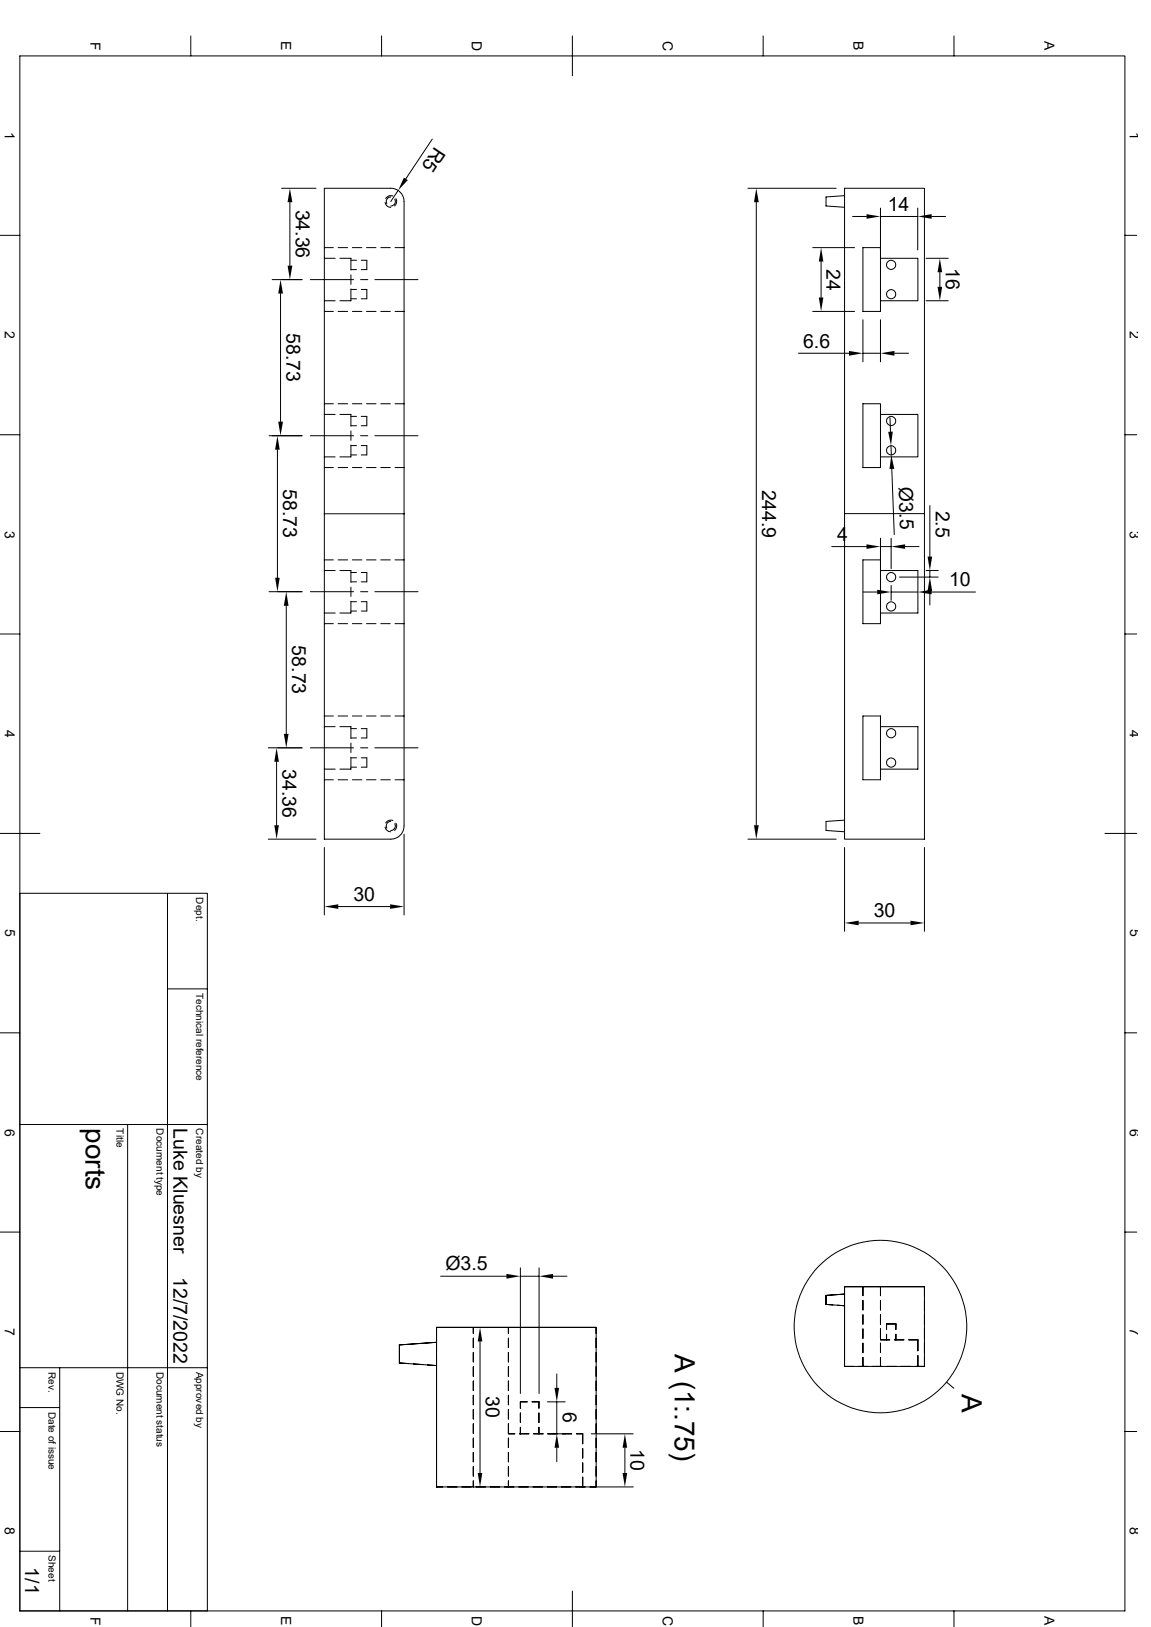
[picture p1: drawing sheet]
<svg xmlns="http://www.w3.org/2000/svg" width="297mm" height="420mm" viewBox="0 0 297 420" stroke-linecap="round" stroke-linejoin="round" font-family="sans-serif">
<g fill="none" stroke="#000" stroke-width=".26">
<path d="M5.1 14.4h285.2v401.4h-285.2zM49.2 9.3v5.1M98.5 9.3v5.1M147.7 9.3v10.3M196.9 9.3v5.1M246.2 9.3v5.1M111.5 35.9l-6.8 10.2M72.6 48.6h8.9M74.8 52.2v16.4M99.4 52.3a1.59 1.59 0 0 0 1.4 1.2M100.8 50.8a1.19 1.19 0 0 0-1 1.8M101.4 50.6a1.5 1.5 0 0 0-1.9 .7"/>
<path d="M101.9 51.4a1.16 1.16 0 0 1-1.1 1.8M102.2 51.3a1.47 1.47 0 0 1-.4 1.9M102.7 49.1l-1.9 2.9M193 48.6h22.8M195.2 52.2v160.8M217.9 48.6h20.6v84h-20.6zM217.9 50.5l-4.8 .3v2.4l4.8 .3M220 55.9h3.6M227.2 53.7v10.8M227.2 55.9h9.6M236.8 53.7v10.8M240.4 55.9h3.6"/>
<path d="M0 60.7h5.1M72.4 75.8v33M77.9 72.2h-7.7M80.1 72.2h11.1M83.7 63.9h2.3M83.7 77.6h2.8M83.7 66.7h2.8M87.2 63.9h2.5M87.7 66.7h2.9v3M90.6 71v2.4M90.6 74.6v3h-2.9M90.6 74.7h1.4"/>
<path d="M90.6 77.1h1.4M90.6 67.2h1.4M90.6 69.6h1.4M90.9 63.9h2.5M93 72.2h1.9M93.2 74.7h1.5v2.4h-1.5M93.2 67.2h1.5v2.4h-1.5M94.6 63.9h2.4M96.7 72.2h11.2M98.3 63.9h2.4M101.9 63.9h2.4M209.7 63.9h10.8"/>
<path d="M211.9 67.5v9.3M222.7 63.9h4.5v2.8h9.7v10.9h-9.7v2.8h-4.5zM227.2 66.7v10.9M239 77.6h5.7M239 66.7h5.7M242.5 70.3v3.7M290.3 60.7h3M83.7 80.4h2.3M87.2 80.4h2.5M90.9 80.4h2.5M94.6 80.4h2.4M98.3 80.4h2.4"/>
<path d="M101.9 80.4h2.4M206 91.2h13.1M209.7 80.4h10.8M222.7 82.5v10.9M222.7 91.2h4.5M227.2 82.5v10.9M230.8 91.2h3.6M0 112.2h5.1M69.4 112.5h8.5M71.6 116.1v33M80.1 112.5h11.1M83.7 104.2h2.3"/>
<path d="M83.7 117.9h2.8M83.7 107h2.8M87.2 104.2h2.5M87.7 107h2.9v3M90.6 111.3v2.4M90.6 114.9v3h-2.9M90.6 107.5h1.4M90.6 109.9h1.4M90.6 115h1.4M90.6 117.4h1.4M90.9 104.2h2.5M93 112.5h1.9"/>
<path d="M93.2 107.5h1.5v2.4h-1.5M93.2 115h1.5v2.4h-1.5M94.6 104.2h2.4M96.7 112.5h11.2M98.3 104.2h2.4M101.9 104.2h2.4M222.7 104.2h4.5v2.8h9.7v10.9h-9.7v2.8h-4.5zM227.2 107v10.9M229.7 107.8l.1 3.6M229.9 115l.1 2.4M290.3 112.2h3M83.7 132.6h20.6v-80.6a3.5 3.5 0 0 0-3.5-3.4h-17.1v168h17.1a3.5 3.5 0 0 0 3.5-3.4v-80.6"/>
<path d="M83.7 120.7h2.3M87.2 120.7h2.5M90.9 120.7h2.5M94.6 120.7h2.4M98.3 120.7h2.4M101.9 120.7h2.4M218 132.6l-.1 84h20.6v-84M227.2 138.9v8.4M230 138.9v7.9M230.1 121l.7 17M239.9 130.5v13.2M69.4 152.7h8.5"/>
<path d="M73.9 156.4v33M80.1 152.7h11.1M83.7 158.2h2.8M83.7 144.5h2.3M83.7 147.3h2.8M87.2 144.5h2.5M87.7 147.3h2.9v3M90.6 155.2v3h-2.9M90.6 151.6v2.4M90.6 155.3h1.4M90.6 157.7h1.4M90.6 147.8h1.4"/>
<path d="M90.6 150.2h1.4M90.9 144.5h2.5M93 152.7h1.9M93.2 155.3h1.5v2.4h-1.5M93.2 147.8h1.5v2.4h-1.5M94.6 144.5h2.4M96.7 152.7h11.2M98.3 144.5h2.4M101.9 144.5h2.4M214.6 141.1h9M222.8 152.8h3.6M227.2 147.3h9.7v10.9h-9.7z"/>
<path d="M227.2 144.5h-4.5v16.5h4.5v-2.8M227.2 141.1h2.8M230 151.1v3.9M230 152.8h6.8M232.1 149h10M233.6 141.1h3.6M239 147.3h3.1M239.9 147.3v1.7M239.9 152.6v3.6M240.4 152.8h11.3M0 163.7h5.1M83.7 161h2.3"/>
<path d="M87.2 161h2.5M90.9 161h2.5M94.6 161h2.4M98.3 161h2.4M101.9 161h2.4M290.3 163.7h3M69.2 193h8.7M71.4 196.6v16.4M80.1 193h11.1M83.7 198.5h2.8M83.7 184.8h2.3M83.7 187.6h2.8"/>
<path d="M87.2 184.8h2.5M87.7 187.6h2.9v3M90.6 195.5v3h-2.9M90.6 191.8v2.5M90.6 188.1h1.4M90.6 190.5h1.4M90.6 195.6h1.4M90.6 198h1.4M90.9 184.8h2.5M93 193h1.9M93.2 188.1h1.5v2.4h-1.5M93.2 195.6h1.5v2.4h-1.5"/>
<path d="M94.6 184.8h2.4M96.7 193h11.2M98.3 184.8h2.4M101.9 184.8h2.4M227.2 187.6h9.7v10.9h-9.7zM227.2 187.6v-2.8h-4.5v16.5h4.5v-2.8M0 215.1h10.3M69.2 216.6h12.3M83.7 201.3h2.3M83.7 218.8v17.4M87.2 201.3h2.5M90.9 201.3h2.5"/>
<path d="M94.6 201.3h2.4M98.3 201.3h2.4M99.4 213.5a1.59 1.59 0 0 0 1.4 1.2M100.8 212a1.17 1.17 0 0 0-1 1.8M101.4 211.8a1.54 1.54 0 0 0-1.9 .6M101.9 212.6a1.16 1.16 0 0 1-1.1 1.8M101.9 201.3h2.4M102.2 212.5a1.47 1.47 0 0 1-.4 1.9M104.3 215.3v20.9M193 216.6h22.8M217.9 211.7l-4.8 .3v2.4l4.8 .3M217.9 218.8v21.6"/>
<path d="M238.5 218.8v21.6M285.1 215.1h8.2M5.1 230.6h48.4v185.2M43.2 230.6v185.2M87.3 234h13.4M221.6 238.3h13.3M43.2 255.3h10.3M0 266.6h5.1M290.3 266.6h3M5.1 290.3h48.4M32.9 290.3v125.5M0 318.1h5.1"/>
<path d="M290.3 318.1h3M113.7 329.4h17M134.3 327.3v32.4M134.3 329.4h4.8M139.1 327.3v32.4M142.7 329.4h3.6M213.1 336.7h.1M213.1 336.7l4.8 .4M217.9 334.1l-4.8 .3v2.3M222.7 332.1v2.4M222.7 335.7v2.5M222.7 339.4v2.4"/>
<path d="M227.2 332.1v2.4M227.2 335.7v2.5M227.2 339.4v2.4M238.5 332.1h-20.6v2M238.5 332.1v20.6h-20.6v-18.6M238.5 332.1v2.4M238.5 335.7v2.5M238.5 339.4v2.4M238.6 332.1h-20.7v3.5M5.1 353.1h48.4M15.4 353.1v62.7M103.1 347.2v4.6"/>
<path d="M103.1 351.8l9.5 .7M106.6 352.1l2.5 .2M112.6 346.5l-9.6 .7 .1 4.6M112.6 346.5v2.4M122.1 342.6v1.6M122.1 345.4v2.5M122.1 349.1v2.5M122.1 352.8v2.5M122.1 356.5v2.4M123.9 346.3v33.9M131.2 342.6v1.6M131.2 345.4v2.5"/>
<path d="M131.2 349.1v2.5M131.2 352.8v2.5M131.2 356.5v2.4M143.7 354.7v3.6M153.8 344.2v-1.6h-41.2v3.9M153.8 345.4v2.5M153.8 349.1v2.5M153.8 352.8v2.5M153.8 356.5v2.4M222.7 343v2.5M222.7 346.7v2.5M222.7 350.4v2.3"/>
<path d="M227.2 343v2.5M227.2 346.7v2.5M227.2 350.4v2.3M227.2 345.9h2.4M228.8 343.2v-1.4h2.4v1.4M228.8 344.4v1.5M230.8 345.9h2.5M231.2 344.4v1.5M234.5 345.9h2.4v2.8M236.9 349.9v2.8M238.5 350.4v2.3h-2.3M238.5 343v2.5"/>
<path d="M238.5 346.7v2.5M244.3 356.8l1.8 1.6M0 369.5h5.1M5.1 363.3h10.3M122.1 360.2v2.4M122.1 363.9v2.4M122.1 367.5v2.5M122.1 371.2v2.5M122.1 374.9v2.5M122.1 378.6v2.4M131.2 370.1h1.6M131.2 360.2v2.4"/>
<path d="M131.2 363.9v2.4M131.2 367.5v2.5M131.2 371.2v2.5M131.2 374.9v2.5M131.2 378.6v2.4M134 370.1h2.5M134.3 364.7v2.5M134.3 368.4v1.7M136.1 361.9h-1.8v1.6M137.3 361.9h1.8v1.6M137.7 370.1h2.5M139.1 364.7v2.5"/>
<path d="M139.1 368.4v1.7M141.3 361.9h4.5M143.7 361.9v8.2M143.7 373.7v3.6M147.5 370.1h-6.2M148.8 370.1h1.6v2.6M150.4 373.9v2.5M150.4 377.6v2.5M152.6 370.1h10.8M153.8 360.2v2.4M153.8 363.9v2.4M153.8 367.5v2.5"/>
<path d="M153.8 371.2v2.5M153.8 374.9v2.5M153.8 378.6v2.4M161.2 373.7v6.5M290.3 369.5h3M122.1 382.3v1.5M131.2 382.3v1.5M150.4 381.3v2.5M153.8 382.3v1.5h-1.6M153.8 383.8v-41.2h-41.2v41.2h50.8M5.1 400.4h10.3M49.2 415.8v4.1"/>
<path d="M98.5 415.8v4.1M147.7 410.7v9.2M196.9 415.8v4.1M246.2 415.8v4.1"/>
<circle cx="229.9" cy="75.9" r="1.18"/>
<circle cx="229.9" cy="68.4" r="1.18"/>
<circle cx="229.9" cy="116.2" r="1.18"/>
<circle cx="229.9" cy="108.7" r="1.18"/>
<circle cx="229.9" cy="156.5" r="1.18"/>
<circle cx="229.9" cy="149" r="1.18"/>
<circle cx="229.9" cy="189.3" r="1.18"/>
<circle cx="229.9" cy="196.9" r="1.18"/>
<circle cx="227.2" cy="342.4" r="22.3"/>
</g>
<g fill="#000">
<path d="M74.8 48.6l.6 3.6h-1.2zM104.2 45.8l1 .7-2.5 2.6zM195.2 48.6l.6 3.6h-1.2zM223.6 55.3l3.6 .6-3.6 .6zM236.8 55.9l3.6-.6v1.2zM72.4 72.2l.6 3.6h-1.2zM74.2 68.6h1.2l-.6 3.6zM211.3 76.8h1.2l-.6 3.6zM211.9 63.9l.6 3.6h-1.2zM242.5 66.7l.6 3.6h-1.2zM241.9 74h1.2l-.6 3.6zM219.1 90.6l3.6 .6-3.6 .6z"/>
<path d="M227.2 91.2l3.6-.6v1.2zM71.6 112.5l.6 3.6h-1.2zM71.8 108.8h1.2l-.6 3.7zM229.2 111.5l1.2-.1-.5 3.6zM230 117.4l.8 3.6-1.3 .1zM71 149.1h1.2l-.6 3.6zM73.9 152.7l.6 3.7h-1.3zM223.6 140.5l3.6 .6-3.6 .6zM226.4 152.2l3.6 .6-3.6 .6zM230 141.1l3.6-.6v1.2zM236.8 152.8l3.6-.6v1.2zM239.9 149l.6 3.6h-1.1z"/>
<path d="M239.4 143.7h1.1l-.6 3.6zM71.4 193l.6 3.6h-1.2zM73.2 189.4h1.3l-.6 3.6zM70.8 213h1.2l-.6 3.6zM194.6 213h1.2l-.6 3.6zM83.7 234l3.6-.6v1.2zM100.7 233.4l3.6 .6-3.6 .6zM217.9 238.3l3.7-.6v1.1zM234.9 237.7l3.6 .6-3.6 .5zM130.7 328.8l3.6 .6-3.6 .7zM139.1 329.4l3.6-.6v1.3zM123.9 342.6l.6 3.7h-1.2z"/>
<path d="M143.1 358.3h1.2l-.6 3.6zM143.7 370.1l.6 3.6h-1.2zM161.2 370.1l.6 3.6h-1.1zM123.3 380.2h1.2l-.6 3.6zM160.7 380.2h1.1l-.6 3.6z"/>
</g>
<g font-size="7.2">
<text x="22.1" y="291.3" transform="rotate(90 22.1 291.3)">ports</text>
<text x="174.2" y="349.6" transform="rotate(90 174.2 349.6)">A (1:.75)</text>
<text x="248.2" y="359.9" transform="rotate(90 248.2 359.9)">A</text>
</g>
<g font-size="5">
<text x="112.2" y="37.6" transform="rotate(124 112.2 37.6)">R5</text>
<text x="76.3" y="54.1" transform="rotate(90 76.3 54.1)">34.36</text>
<text x="229.1" y="54.4">14</text>
<text x="213.3" y="69.4" transform="rotate(90 213.3 69.4)">24</text>
<text x="244" y="69.2" transform="rotate(90 244 69.2)">16</text>
<text x="73.9" y="86" transform="rotate(90 73.9 86)">58.73</text>
<text x="207.3" y="89.7">6.6</text>
<text x="231.9" y="125.8" transform="rotate(88 231.9 125.8)">Ø3.5</text>
<text x="73.1" y="126.3" transform="rotate(90 73.1 126.3)">58.73</text>
<text x="196.7" y="126.4" transform="rotate(90 196.7 126.4)">244.9</text>
<text x="241.5" y="131.8" transform="rotate(90 241.5 131.8)">2.5</text>
<text x="216" y="139.7">4</text>
<text x="244.9" y="151.3">10</text>
<text x="75.4" y="166.6" transform="rotate(90 75.4 166.6)">58.73</text>
<text x="72.9" y="198.5" transform="rotate(90 72.9 198.5)">34.36</text>
<text x="91.2" y="232.5">30</text>
<text x="225.5" y="236.7">30</text>
<text x="44.7" y="291.3" transform="rotate(90 44.7 291.3)">Luke Kluesner</text>
<text x="44.7" y="329.6" transform="rotate(90 44.7 329.6)">12/7/2022</text>
<text x="114.9" y="327.9">Ø3.5</text>
<text x="125.4" y="360.5" transform="rotate(90 125.4 360.5)">30</text>
<text x="145.2" y="364.6" transform="rotate(90 145.2 364.6)">6</text>
<text x="162.7" y="374" transform="rotate(90 162.7 374)">10</text>
<text x="6.5" y="404.6" transform="rotate(90 6.5 404.6)">1/1</text>
</g>
<g font-size="3.6">
<text x="23.3" y="10.8" transform="rotate(90 23.3 10.8)">F</text>
<text x="72.6" y="10.7" transform="rotate(90 72.6 10.7)">E</text>
<text x="121.8" y="10.5" transform="rotate(90 121.8 10.5)">D</text>
<text x="171" y="10.5" transform="rotate(90 171 10.5)">C</text>
<text x="220.3" y="10.7" transform="rotate(90 220.3 10.7)">B</text>
<text x="269.5" y="10.7" transform="rotate(90 269.5 10.7)">A</text>
<text x="1.3" y="34" transform="rotate(90 1.3 34)">1</text>
<text x="291.6" y="34" transform="rotate(90 291.6 34)">1</text>
<text x="1.3" y="85.5" transform="rotate(90 1.3 85.5)">2</text>
<text x="291.6" y="85.5" transform="rotate(90 291.6 85.5)">2</text>
<text x="1.3" y="136.9" transform="rotate(90 1.3 136.9)">3</text>
<text x="291.6" y="136.9" transform="rotate(90 291.6 136.9)">3</text>
<text x="1.3" y="188.4" transform="rotate(90 1.3 188.4)">4</text>
<text x="291.6" y="188.4" transform="rotate(90 291.6 188.4)">4</text>
<text x="1.3" y="239.9" transform="rotate(90 1.3 239.9)">5</text>
<text x="291.6" y="239.9" transform="rotate(90 291.6 239.9)">5</text>
<text x="1.3" y="291.3" transform="rotate(90 1.3 291.3)">6</text>
<text x="291.6" y="291.3" transform="rotate(90 291.6 291.3)">6</text>
<text x="1.3" y="342.8" transform="rotate(90 1.3 342.8)">7</text>
<text x="291.6" y="342.8" transform="rotate(90 291.6 342.8)">7</text>
<text x="1.3" y="394.3" transform="rotate(90 1.3 394.3)">8</text>
<text x="291.6" y="394.3" transform="rotate(90 291.6 394.3)">8</text>
<text x="23.3" y="417.3" transform="rotate(90 23.3 417.3)">F</text>
<text x="72.6" y="417.2" transform="rotate(90 72.6 417.2)">E</text>
<text x="121.8" y="417.1" transform="rotate(90 121.8 417.1)">D</text>
<text x="171" y="417.1" transform="rotate(90 171 417.1)">C</text>
<text x="220.3" y="417.2" transform="rotate(90 220.3 417.2)">B</text>
<text x="269.5" y="417.2" transform="rotate(90 269.5 417.2)">A</text>
</g>
<g font-size="2.6">
<text x="50.6" y="231.6" transform="rotate(90 50.6 231.6)">Dept.</text>
<text x="50.6" y="256.3" transform="rotate(90 50.6 256.3)">Technical reference</text>
<text x="30.1" y="291.3" transform="rotate(90 30.1 291.3)">Title</text>
<text x="40.3" y="291.3" transform="rotate(90 40.3 291.3)">Document type</text>
<text x="50.6" y="291.3" transform="rotate(90 50.6 291.3)">Created by</text>
<text x="12.5" y="354.1" transform="rotate(90 12.5 354.1)">Rev.</text>
<text x="30.1" y="354.1" transform="rotate(90 30.1 354.1)">DWG No.</text>
<text x="40.3" y="354.1" transform="rotate(90 40.3 354.1)">Document status</text>
<text x="50.6" y="354.1" transform="rotate(90 50.6 354.1)">Approved by</text>
<text x="12.5" y="364.4" transform="rotate(90 12.5 364.4)">Date of issue</text>
<text x="12.5" y="401.4" transform="rotate(90 12.5 401.4)">Sheet</text>
</g>
</svg>
